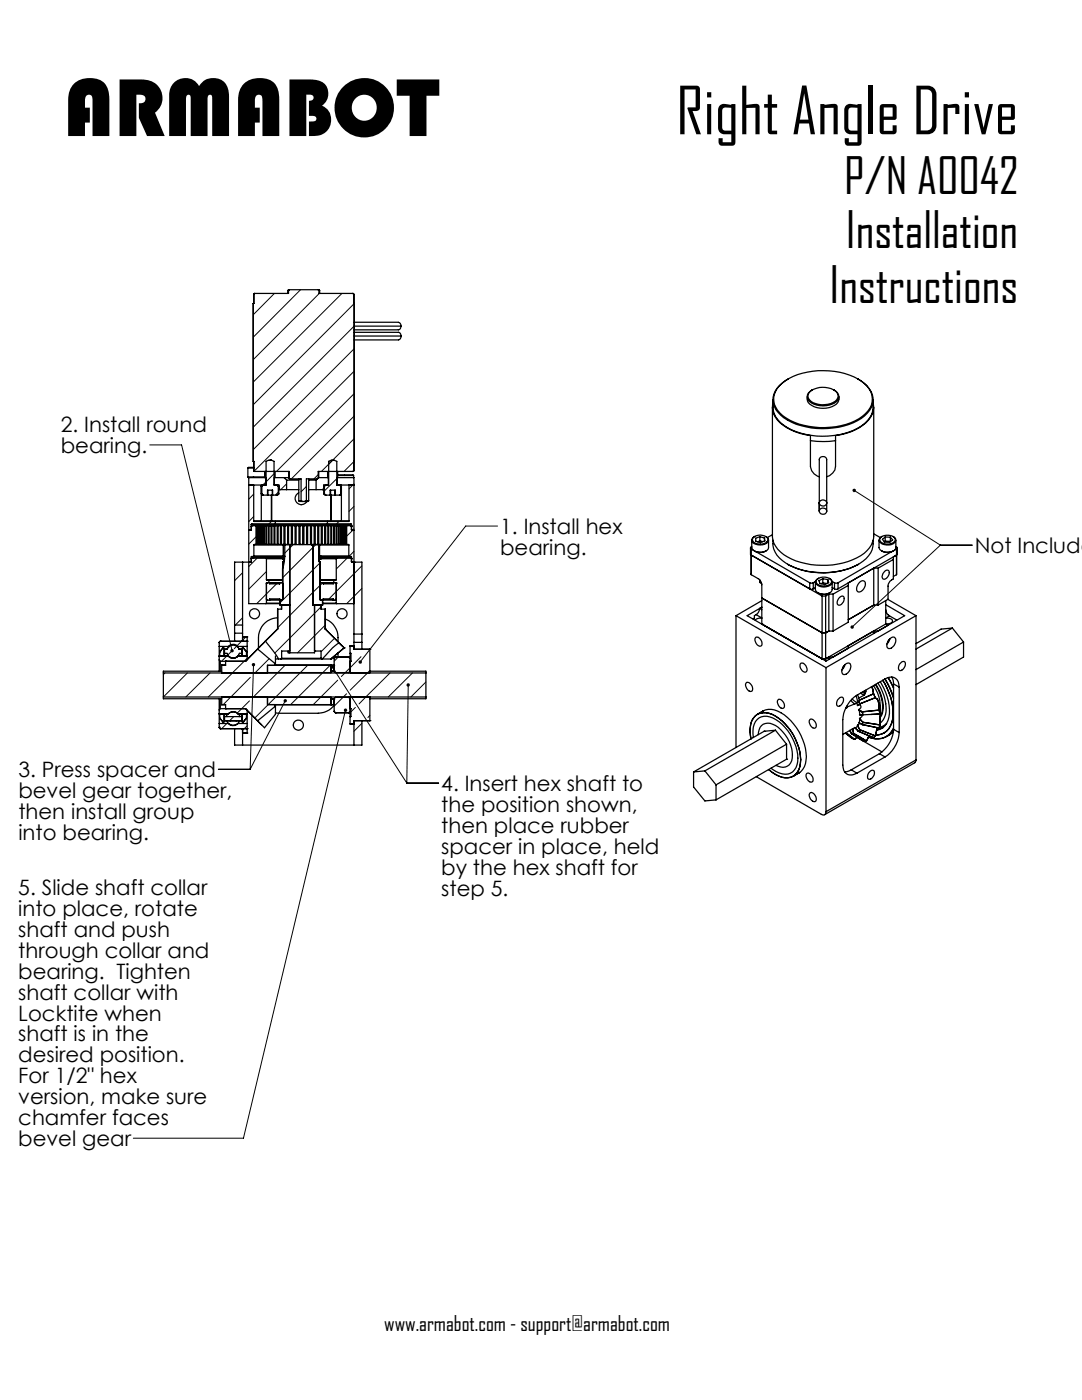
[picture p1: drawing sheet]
<svg xmlns="http://www.w3.org/2000/svg" width="216mm" height="279mm" viewBox="0 0 216 279" stroke-linecap="round" stroke-linejoin="round" font-family="sans-serif">
<g fill="none" stroke="#000" stroke-width=".2">
<path d="M54.8 58.6l-4.2 4.2M60 57.8l-9.4 9.5M63.7 58.6l-13.1 13.2M68.2 58.6l-17.6 17.6M70.7 60.6l-20.1 20.2M70.7 65.1l-20.1 20.1M70.7 69.6l-20.1 20.1M70.7 74.1l-20 19.9M70.7 78.6l-15.5 15.5M29.9 88.8h6.3l10.1 41.1-.9 .8M50.6 98.6l-1 1M53 96.2l-.6 .6"/>
<path d="M54.7 94.5l-1.6 1.7M55.5 98.2l-.6 .6M57.2 96.6l-1.2 1.1M61.1 97.1l-1 1M63.5 94.7l-.8 .9M67.2 95.5l-2.5 2.5M67.4 95.3l-.2 .2M70.6 92.1l-1.9 2M70.6 96.6l-1 1M70.7 92l-.1 .1M70.7 87.6l-6.6 6.5M70.7 83l-12.6 12.6"/>
<path d="M170.4 97.9l17.2 10.9M48.4 114.3l-1.6 1.6M50.6 103.1l-1 1M51.1 107.1l-1.5 1.5M51.3 111.4l-1.7 1.7M53.2 114.1l-3.6 3.5M54.2 104.1l-.5 .5M55.2 116.5l-4 4M58.5 108.7l-1.7 1.7M63 108.7l-6.6 6.6M63.8 112.4l-7.9 7.9M64.4 116.3l-9 9"/>
<path d="M67.6 104.1l-.5 .5M69.3 111.4l-2.2 2.2M70.6 101.1l-1 1M70.6 105.6l-1.4 1.4M70.6 110l-.9 1M72.2 112.9l-6.5 6.6M72.2 117.4l-3 3.1M99.3 105h-6.4l-21 27.1M187.6 108.8h6.4M187.6 108.8l-17.6 16.3M32.9 134.3l-.3 .3M37.4 134.3l-4.8 4.8"/>
<path d="M41.9 134.3l-4.8 4.8M45.2 131l-1 1M46 139.1l-1.4 1.5M47.2 129l-.5 .5M48.4 123.3l-1.4 1.4M49.1 127.1l-1.8 1.8M49.3 131.4l-7.7 7.7M49.8 139.9l-2.5 2.4M50 135.2l-3.9 3.9M50.6 132.6l-.7 20.9M53.7 131.4l-2.7 2.8M55 139.2l-4.2 4.1"/>
<path d="M55.4 134.3l-4.6 4.6M56.9 132.8l-1.5 1.4M56.9 139.9l-7 13.6M59.4 139.2l-1.4 1.4M59.9 134.3l-4.9 4.8M61.4 132.8l-1.5 1.4M64 139.2l-1.5 1.4M64.1 121.1l-9.3 9.3M64.3 134.3l-4.8 4.8M64.9 124.8l-5.5 5.5M65.9 132.8l-1.5 1.4M66.3 133.1l14.9 23.2"/>
<path d="M66.7 127.4l-2.6 2.7M67.4 135.7l-3.4 3.4M67.5 131.2l-.8 .8M68.4 139.2l-1.7 1.7M68.8 134.3l-.7 .7M69.1 138.5l-.6 .6M72 131.1l-3.1 3.1M72.2 126.4l-.1 .1M73.8 133.8l-3.9 3.9M77.8 134.3l-6.2 6.2M81.5 136.7l-.3 19.6M82.3 134.3l-4.8 4.8"/>
<path d="M85 136.1l-3 3M43.6 153.5h6.3M45.3 144.4l-1.1 1M46.6 143l-.8 .8M49.3 144.9l-.9 .8M68.9 141.7l-20.3 85.5h-22M70.9 141.2l-.9 .9M72.2 144.4l-1.6 1.5M73.8 142.8l-.4 .4M81.2 156.3h6.3"/>
</g>
<path d="M169.9 124.8l-.2 .5 .3-.2-.2 .3a.33 .33 0 0 0 .4 0 .33 .33 0 0 0 .1-.5 .33 .33 0 0 0-.4-.1zM170.1 97.7a.34 .34 0 0 0 .2 .5 .34 .34 0 0 0 .5-.4 .34 .34 0 0 0-.6-.2l.2 .3zM81.2 136.5a.34 .34 0 0 0 .1 .5 .34 .34 0 0 0 .5-.2 .34 .34 0 0 0-.3-.5v.4v-.4zM66 132.9a.35 .35 0 0 0 .2 .5 .35 .35 0 0 0 .4-.4 .35 .35 0 0 0-.5-.2l.2 .3zM68.7 141.6a.35 .35 0 0 0 .1 .5 .35 .35 0 0 0 .5-.3 .35 .35 0 0 0-.3-.4l-.1 .3 .1-.3zM50.3 132.4a.33 .33 0 0 0 .1 .5 .33 .33 0 0 0 .5-.1 .33 .33 0 0 0-.3-.5v.3v-.3zM56.7 139.6a.34 .34 0 0 0 0 .5 .34 .34 0 0 0 .5-.1 .34 .34 0 0 0-.1-.4l-.2 .3 .2-.3zM71.6 131.9l-.1 .3 .2 .2 .2-.3-.2 .3a.34 .34 0 0 0 .4-.1 .34 .34 0 0 0 0-.4 .34 .34 0 0 0-.5 0zM46.1 129.6a.34 .34 0 0 0-.1 .4 .34 .34 0 0 0 .4 .2l-.1-.3 .1 .3a.34 .34 0 0 0 .2-.5 .34 .34 0 0 0-.5-.1z" fill="#000"/>
<g fill="none" stroke="#000" stroke-width=".25">
<path d="M50.6 58.7l.1 1.9h-.2v31.5h.2v1.8M50.6 58.7v1.9M57.4 58h.2M57.4 58v.6M57.6 58v.6h-6.8l-.2 .1M57.7 57.8l-.1 .2M63.5 57.8l.3 .2M63.5 57.8h-5.9l-.2 .2M63.5 57.8l.1 .2M63.6 58h.2M63.6 58v.6h6.8M63.8 58v.6"/>
<path d="M70.4 58.6l.2 .1M70.6 58.7l.1 1.9M70.6 58.7h.1M70.6 58.7v1.9M70.7 60.6h.1M70.7 60.6l-.1 33.3M70.7 64.3h8.8M70.7 66.3h8.9l.3 .2 .1 .6M70.7 67.8h8.8M70.7 65.1h9.3M70.7 67.1h9.3M79.5 64.3l.4 .3 .1 .5"/>
<path d="M80 65.1l-.1 .4-.4 .3h-8.8M80 67.1l-.1 .5-.4 .2M154.2 79.8a5.1 5.1 0 0 0 3 5.6 15.4 15.4 0 0 0 14.7-.4 5 5 0 0 0 2.3-5.2M155.5 77a11.9 11.9 0 0 1 8.9-3 11.8 11.8 0 0 1 8.7 3.2 3.9 3.9 0 0 1-1 5.9 14.8 14.8 0 0 1-12.7 1.5 7.1 7.1 0 0 1-4.9-3.9 3.7 3.7 0 0 1 1-3.7zM157.3 75.6a4.8 4.8 0 0 0-3 4.9 6.7 6.7 0 0 0 4.6 4.2 15.8 15.8 0 0 0 13-1.2 4.2 4.2 0 0 0 2.2-4.8 5.6 5.6 0 0 0-2.9-3.1M161.1 79.2a1.72 1.72 0 0 0 1.4 2 4.5 4.5 0 0 0 4.6-.8l.2-.4 .1-.8M161.6 78.1a4.3 4.3 0 0 1 5.4 .3 1.34 1.34 0 0 1-.8 1.9 4.3 4.3 0 0 1-4.6-.5 1.1 1.1 0 0 1 0-1.7zM162.1 77.8a1.38 1.38 0 0 0-1 1.3 1.38 1.38 0 0 0 .9 1.4 4.5 4.5 0 0 0 5.1-.6 1.36 1.36 0 0 0-.7-2.1M49.5 95.2h3.3M49.5 93.4h1.1M49.5 95.2l.1 .1M49.5 93.4v1.8"/>
<path d="M49.6 95.3v25.2h3.5M49.6 95.3h3.4v1.5M50.6 93.3h-1l-.1 .1M50.6 93.9l.2 .2M50.6 92.1v1.8M50.6 96.8v7.2M50.6 93.9h.1M50.7 93.9l.1 .2M50.8 94.1h6.9v1.3M52.1 96.8v7.2M52.2 98.6h-.1l.4 .2M52.2 97.1v1.5"/>
<path d="M52.2 98.6l.3 .2M52.4 96.8l-.3 .3h.1M52.5 98.8h2.7M52.5 96.8l-.3 .3M52.8 94.1v1.1M52.8 95.2l-.1 .1M52.9 94.1v1.2M53.4 98.8v-1h1v1M53.4 97.8v1M54 91.8l.7 .3v4.7h1v.7M54.2 91.8h-.5l-.6 .3v4.7h-3.5M54.2 98.8v5.2"/>
<path d="M54.3 97.8v1M54.9 94.1v1.2M55.2 96.8l.3 .3M55.4 96.8l.2 .3M55.5 98.6h.1M55.5 97.1h.1M55.5 97.1v1.5M55.5 98.6l-.3 .2M55.6 97.7h.3M55.6 98.6l-.4 .2M55.6 97.1v1.5M55.6 97.5h.1"/>
<path d="M55.7 97.5l.2 .2M55.9 97.7h1.3M56.7 95.3h.9M56.7 95.3h-1.9v1.5M56.7 95.3l.5 .5M57.2 95.8h2.4M57.2 97.7h2.4M57.2 95.8v1.9M57.6 95.4h.1M57.6 95.4l.3 .2M57.6 94.1v1.3M57.7 95.4l.2 .2"/>
<path d="M57.9 95.6h2.2v4.3M59.6 99.9h.5M59.6 99.9l.2 .2h.7M59.6 98.4a1.24 1.24 0 0 0-.4 1.9 1.24 1.24 0 0 0 2-.2M59.6 95.6v4.3M60.1 99.9l.4 .2M61.1 99.9l-.4 .2M61.1 99.9h.5M61.6 99.9l-.1 .2h-.8M61.6 95.8h1.5M61.6 97.7h1.5M61.6 95.6v4.3"/>
<path d="M63.1 95.8l.5-.5h1.9v1.5M63.1 95.8v1.9M63.1 97.7h1.2M63.6 94.1v1.2M64.3 97.7h.3M64.6 97.5l-.3 .2M64.6 97.5h.1M64.6 98.6l.4 .2M64.6 98.6h.1M64.6 97.1h.1M64.6 97.1v1.5M64.7 97.1v1.5"/>
<path d="M64.7 98.6l.3 .2M64.9 96.8l-.3 .3M65 96.8l-.3 .3M65.4 94.1v1.2M65.9 98.8v-1h1v1M66 97.8v1M66 98.8v5.2M66.1 98.8v5.2M66.6 91.8l.6 .3v4.7h3.4M66.7 91.8h-.5l-.6 .3v4.7h-1v.7M66.8 97.8v1M67.2 96.8v-1.5h3.4v31.2"/>
<path d="M67.4 94.9h3.2M67.4 94.8h3l.2 .1M67.4 94.1v1.2M67.8 96.8l.2 .3M67.9 96.8l.2 .3h-.1M68 98.6h.1l-.2 .2h-2.9M68 97.1v1.5M68 98.6l-.2 .2M68.1 96.8v7.2M69.6 96.8v7.2M70.6 94.9v.4M70.6 93.9l-.2 .2h-6.9v1.3l-.2 .2h-2.2v4.3"/>
<path d="M70.6 92.1v1.8M154.1 81.3v25.7a5.4 5.4 0 0 0 3.8 4.5 15.5 15.5 0 0 0 14.5-1.1 4.5 4.5 0 0 0 1.9-3.4v-25.7M154.2 80.5a4.1 4.1 0 0 0 2.1 4.4 11.7 11.7 0 0 0 5.4 2v1M161.7 87.9a17.8 17.8 0 0 0 5 0M161.7 87.9v5.2a2.32 2.32 0 0 0 1.8 2M163.7 99.9a.72 .72 0 0 1 .9-.1 .72 .72 0 0 1 .3 .8 .7 .7 0 0 1-1 .3 .7 .7 0 0 1-.2-1zM166.7 87.9v5.2a2.35 2.35 0 0 1-1.7 2M174.2 80.5a4.2 4.2 0 0 1-2 4.4 11.3 11.3 0 0 1-5.5 2v1M48.4 112.2v12.5M50.1 105.7l-.1 .1M50.1 111.2h6.3M50.1 104.7h20"/>
<path d="M50.1 112.1h.1M50.1 104.7v1l-.1 .1M50.1 111.2v.9M50.1 112.1l-.1 .1M50.2 105l-.1 .8h-.5M50.2 112.1l-.1 .1h-3.3v12.5M50.2 111.5v.6M50.2 104.9h.1M50.2 111.4h.1M50.2 104.9v.1M50.2 111.4v.1M50.2 104.9h.9"/>
<path d="M50.2 111.4h2.9M50.6 111.1l-.5 .1M50.6 111.1h5.8M50.6 104l.1 .1h4.2M50.6 104h1.5M50.7 111h5.9M50.7 108.8h5.9M50.7 108.8v2.2M50.7 111l-.1 .1M51.1 108.7l-.4 .1M51.1 104.9h.2v3.8h-.2M51.1 104.9v3.8"/>
<path d="M51.4 104.9v3.8M51.5 104.9h.1M51.5 108.7h.1M51.5 104.9v3.8M51.6 108.7h.1M51.6 104.9h.1M51.7 104.9v3.8M51.8 108.7h.2M51.8 104.9h.2M52 104.9v3.8M52.1 108.7h.1M52.1 104.9h.1"/>
<path d="M52.1 104v.1M52.1 104h2.1M52.2 104.9h.2v3.8h-.2M52.2 104.9v3.8M52.4 108.7h.2M52.4 104.9h.2M52.6 104.9h.1v3.8h-.1M52.6 104.9v3.8M52.8 104.9h.3M52.8 108.7h.3M53.1 104.9h.1v3.8h-.1M53.1 111.4h3.3"/>
<path d="M53.1 104.9v3.8M53.1 111.4l.1 .1M53.2 119.6l.2 .2M53.2 119.5l.1 .3h.5M53.2 115.7l.5 .1M53.2 111.5h3.2M53.2 115.7h3.2M53.2 111.5v4.2M53.2 116.4v4M53.2 116.4h.1M53.3 104.9h.3M53.3 108.7h.3"/>
<path d="M53.4 116.3l-.2 .1M53.4 116.3l-.2 .2M53.6 104.9h.1v3.8h-.1M53.6 104.9v3.8M53.7 115.8h2.7M53.7 115.8v.5M53.8 104.9h.3M53.8 108.7h.3M53.8 119.8h2M53.8 116.3h2M53.8 116.3l-.6 .1M53.8 119.8v-.3h2v.3"/>
<path d="M53.8 116.3v.2h2v-.2M54.1 104.9h.2v3.8h-.2M54.1 104.9v3.8M54.2 104v.1M54.2 104h.1M54.2 104l.1 .1M54.2 104h11.8M54.3 104.9h.4M54.3 108.7h.4M54.7 104.9h.2v3.8h-.2M54.7 104.9v3.8M54.9 104.9h.4"/>
<path d="M54.9 108.7h.4M54.9 104.6h-4.7l-.1 .1M54.9 104.1h10.4M54.9 104.6h10.4M54.9 104.1v.5M55.3 104.9h.2M55.3 108.7h.2M55.3 104.9v3.8M55.5 104.9h.5M55.5 108.7h.5M55.5 104.9v3.8M55.8 116.3h.4l.2 .2"/>
<path d="M55.8 119.8h.1M55.8 116.3v.2M55.8 119.5v.3M55.8 119.8h.5M55.9 119.8v1h1.9M55.9 119.8v1M56 104.9h.2M56 108.7h.2M56 104.9v3.8M56.1 116.3h.3M56.2 104.9h.5M56.2 108.7h.5"/>
<path d="M56.2 104.9v3.8M56.4 119.7l-.1 .1M56.4 112.6v3.8M56.4 112.6v.7M56.4 111h.1M56.4 111.5h.1M56.4 111v.5M56.4 111.5h.2M56.4 111h.2M56.4 119.5l-.2 .3M56.4 113.3v6.3M56.5 112.1l-.1 .5"/>
<path d="M56.6 111v.5M56.6 111h.2M56.6 108.8h.1M56.6 108.7v.1zM56.6 111.5v.1M56.6 108.8v2.2M56.6 112v.1M56.6 112h.1M56.6 111.6h.1M56.6 111.6v.4M56.6 112.1h-.2v.5M56.6 111.6l.1 .4"/>
<path d="M56.7 112l-.1 .1M56.7 104.9h.2M56.7 108.7h.2M56.7 104.9v3.8M56.8 111l-.4 2.3M56.8 108.7l-.2 .1M56.8 108.7h1M56.8 108.7v2.3M56.9 104.9h.5M56.9 108.7h.5M56.9 104.9v3.8M57.4 104.9h.2"/>
<path d="M57.4 108.7h.2M57.4 104.9v3.8M57.6 104.9h.5M57.6 108.7h.4M57.6 104.9v3.8M57.8 108.7h.2M57.8 108.7v21.6M58.1 108.7h.1M58.1 108.7l-.3 .3M58.1 104.9h.2M58.1 108.7h.2M58.1 104.9v3.8"/>
<path d="M58.3 104.9h.6M58.3 108.7h.6M58.3 104.9v3.8M58.9 104.9h.2M58.9 104.9v3.8M59.1 104.9v3.8h-.2M59.1 104.9h.6M59.7 104.9h.2M59.7 104.9v3.8h.2M59.9 104.9h.5M59.9 108.7h.5M59.9 104.9v3.8"/>
<path d="M60.4 104.9h.2M60.4 104.9v3.8M60.5 100.1h.2M60.6 104.9h.6M60.6 104.9v3.8h-.2M61.2 104.9h.2M61.2 104.9v3.8h.2v-3.8M61.4 104.9h.5M61.9 104.9h.3M61.9 104.9v3.8h.3v-3.8M62.2 104.9h.5M62.2 108.7l.2 .2"/>
<path d="M62.2 108.7h-4.2l-.2 .2M62.2 108.7l.2 .3M62.3 108.7h.1M62.3 108.7h.4M62.4 108.7v12.1h1.9M62.4 108.7h1.2M62.7 104.9h.2M62.7 108.7h.2M62.7 104.9v3.8M62.9 104.9h.5M62.9 108.7h.5M62.9 104.9v3.8"/>
<path d="M63.4 104.9h.2M63.4 104.9v3.8h.2M63.6 108.7h.1M63.6 111v.6M63.6 112l.3 .1M63.6 108.7l.1 .1M63.6 111.6h.1M63.6 112h.1M63.6 104.9h.5M63.6 108.7h.5M63.6 104.9v3.8M63.6 108.7v2.3"/>
<path d="M63.6 111.6v.4M63.6 111h.3M63.7 112v.1M63.7 111.6v.4M63.7 112.1l.1 .4M63.7 108.8v2.8M63.7 108.8h.1M63.7 111h5.9M63.7 108.8h5.9M63.7 108.8v2.2M63.8 112.5l.1 .1M63.9 112.1v7.6l.6 .1"/>
<path d="M63.9 112.6v1.4v-1.4M63.9 111h.1M63.9 111.5h.1M63.9 111.1h5.8M63.9 119.5l.2 .3M63.9 111v.5M63.9 112.1v.5M63.9 111.5l-.3 .1M63.9 119.7l.1 .1M63.9 116.3h.2M63.9 111.5h3.2M63.9 111.4h3.3"/>
<path d="M63.9 115.8h2.7M63.9 111.2h6.2M63.9 115.7h3.2M63.9 113.9v2.5M64.1 104.9h.2M64.1 108.7h.2M64.1 104.9v3.8M64.3 104.9h.5M64.3 108.7h.5M64.3 104.9v3.8M64.3 119.8v1M64.4 119.8l-.1 1"/>
<path d="M64.5 116.3h-.5l-.1 .2M64.5 116.3h.1M64.5 116.3v.2h2v-.2M64.5 119.8v-.3h2v.3M64.5 119.8h2M64.5 116.3h2M64.8 104.9h.2M64.8 108.7h.2M64.8 104.9v3.8M65 104.9h.4M65 108.7h.4M65 104.9v3.8"/>
<path d="M65.3 104.6h4.8v.1M65.3 104.1v.5M65.6 104.9h.3M65.6 108.7h.3M65.6 104.9h-.2v3.8h.2M65.6 104.9v3.8M66 104v.1M66 104h.1M66.1 104v.1M66.1 104h2M66.2 104.9h.3M66.2 108.7h.3"/>
<path d="M66.2 104.9h-.2v3.8h.2M66.2 104.9v3.8M66.5 116.3l.6 .1M66.6 115.8v.5M66.7 104.9h.3M66.7 108.7h.3M66.7 104.9h-.1v3.8h.1M66.7 104.9v3.8M66.9 116.3h.2v.2M66.9 116.3l.2 .1M67.1 119.6l-.2 .2M67.1 119.5l-.1 .3h-.5"/>
<path d="M67.1 115.7l-.5 .1M67.1 116.4h.1M67.1 111.5v4.2M67.1 116.4v4M67.2 104.9h.3M67.2 108.7h.3M67.2 104.9h-.1v3.8h.1M67.2 104.9v3.8M67.2 111.4l-.1 .1M67.2 111.4h2.8M67.6 104.9h.2M67.6 104.9h-.1v3.8h.1"/>
<path d="M67.6 108.7h.2M67.6 104.9v3.8M68 104.9h.2M68 104.9h-.1v3.8h.1M68 108.7h.2M68 104.9v3.8M68.1 104v.1M68.1 104h1.5M68.3 104.9h.1M68.3 104.9h-.1v3.8h.1M68.3 108.7h.1M68.3 104.9v3.8"/>
<path d="M68.6 104.9h.1M68.6 104.9v3.8M68.6 108.7h.1M68.8 104.9v3.8M68.9 104.9v3.8M69.2 108.7l.4 .1M69.2 104.9h-.3v3.8h.3M69.2 104.9h.8M69.2 104.9v3.8M69.6 108.8v2.2M69.6 111l.1 .1M69.6 104v.1h-4.3"/>
<path d="M69.7 111.1l.4 .1M70 104.9h.1M70 111.4h.1M70 104.9l.1 .1M70 111.4l.1 .1M70.1 105.7l.1 .1M70.1 105.7l.5 .1M70.1 105h.1M70.1 112.1l.1 .1h2v14.3M70.1 111.5h.1M70.1 112.1h.1M70.1 104.7v1"/>
<path d="M70.1 111.2v.9M70.1 112.1l.1 .1M70.1 105.7l.2 .1M70.6 112.2h.1M149.8 109.4v1.3l14.2 8.3M149.9 114.7l1.4 .8a1.62 1.62 0 0 1 .7 1.2v7.8M149.9 114.5v.2M149.9 109.6v5.1M149.9 109.6l.4 .2M150 109.1a.26 .26 0 0 0-.2 .2 .26 .26 0 0 0 .1 .3M150 107.8v1.5a1.79 1.79 0 0 0 2.4 .8 1.05 1.05 0 0 0 1-.8v-1.5M150.3 107.3a2.03 2.03 0 0 1 2.9 .3 1.33 1.33 0 0 1-1.6 1 1.04 1.04 0 0 1-1.1-.2 1.04 1.04 0 0 1-.2-1.1z"/>
<path d="M150.5 109.9a2.35 2.35 0 0 0 2.4 0M150.6 107.1a.79 .79 0 0 0-.6 .8 .79 .79 0 0 0 .8 .7 1.79 1.79 0 0 0 2.6-.9l-.1-.2-.5-.4M150.8 110.1l10.8 6.2M151.6 115.7v.5l.4 .3M151.6 107.1l-.8 .3v.6l.9 .3 .9-.3-.1-.6M151.6 107.1l.9 .3M151.6 108l-.4 .1M151.6 108l.6 .1M151.6 107.1v.9M152 119.3l12 7h.7l.7-.4M152 119.9l-5.1 3M152.5 107.4v.6"/>
<path d="M154.1 106.7l-1 .6M154.2 107.8a4.7 4.7 0 0 0 2.6 4.6 15.1 15.1 0 0 0 15.4-.4 4.5 4.5 0 0 0 2-4.2M157.2 112.6a15.4 15.4 0 0 0 14.1 0M161.6 116.3h.7M161.6 116.3v1.2l.2 .1 .5-.1M162.3 116.3v1.2M162.7 116.2v1.5a2.03 2.03 0 0 0 3 .5l.4-.5v-1.5M162.7 116l-.4 .3M162.7 117.3l-.4 .2M163.1 115.6a2.14 2.14 0 0 1 2.8 .2 1.01 1.01 0 0 1-1.3 1.1 1.47 1.47 0 0 1-1.8-.8zM163.2 118.3a2.36 2.36 0 0 0 2.4 0M163.3 115.4l-.1 .1a.7 .7 0 0 0-.5 .7 .7 .7 0 0 0 .5 .6 2.22 2.22 0 0 0 2.9-.5 .87 .87 0 0 0-.6-.9"/>
<path d="M163.5 102v-10.3a.76 .76 0 0 1 .7-.6 .76 .76 0 0 1 .8 .6v10.3M163.5 102a.75 .75 0 0 1 .7-.6 .75 .75 0 0 1 .8 .6M163.5 102a.76 .76 0 0 0 .7 .6 .76 .76 0 0 0 .8-.6M164 119h.7M164 119v12.5M164.2 115.5l-.8 .4 .2 .6 1 .2 .7-.4-.1-.6M164.2 115.5l1 .2M164.2 116.3l-.4 .2M164.2 116.3l.8 .2M164.2 115.5v.8M164.7 119v12.9M165.2 115.7v.6"/>
<path d="M165.4 118.6h.8M165.4 118.6l-.7 .4M165.4 118.6v7.3M166.1 116l.4 .3M166.1 117.3l.4 .2M166.2 118.6v7.3M166.5 116.3h.7M166.5 117.5l.3 .1 .4-.1M166.5 116.3v1.2M167.2 116.3v1.2M167.6 119.1l.5-.1h.2a1.17 1.17 0 0 1-1.1 1.7 1.17 1.17 0 0 1 .4-1.6zM169.3 116.8l-3.1 1.8"/>
<path d="M171.5 116.2a.64 .64 0 0 1 1.1 0 1.61 1.61 0 0 1-1.3 1.9 1.07 1.07 0 0 1 0-1.6zM174.3 113.4v7.4M174.3 106.5l1.3 .8M174.3 113.4h.9M174.3 113.4l-5 2.9v7.9l-3.1 1.7M175.2 113.4v7.4M175.4 107.8v1.5a1.9 1.9 0 0 0 2.6 .8 .88 .88 0 0 0 .8-.8v-1.5M175.8 107.2a2.25 2.25 0 0 1 2.8 .2 1.05 1.05 0 0 1-1.3 1.2h-.4a1.06 1.06 0 0 1-1.3-1.1zM175.9 109.9a2.31 2.31 0 0 0 2.4 0M176 107.1a.77 .77 0 0 0-.6 .8 .77 .77 0 0 0 .7 .7 1.96 1.96 0 0 0 2.7-.8l-.3-.5-.3-.2M176.6 113.9l.2-.1a.43 .43 0 0 1 .6 .5l-.1 .6a.7 .7 0 0 1-.5 .6 .7 .7 0 0 1-.7-.1 1.42 1.42 0 0 1 .5-1.5zM176.6 107.2l-.5 .4 .4 .6h1l.6-.5-.4-.5"/>
<path d="M176.6 107.2h1.1M176.6 108l-.1 .1M176.6 108l1.1 .1M176.6 107.2v.8M176.7 119.9v4.6M177.2 119.6l5.6 3.3M177.7 108.1h.1M177.7 107.2v.9M177.9 110.1l-10.7 6.2M178.3 111.7l-3.1 1.7M178.8 109.1l.2 .3-.1 .2M178.9 110.8l-.6 .4v4.3a1.65 1.65 0 0 0-1.1 1.5v2.6l-2 1.2"/>
<path d="M178.9 114.5v.2M178.9 109.6v5.1M178.9 109.6l-.4 .2M178.9 110.8l-11.7 6.7M178.9 114.7l-.6 .3M179 109.4v1.2l-.1 .2M32.6 134.3h52.4M32.6 139.1h52.4M43.7 131.7l.3 .3M43.7 131.7v2.2M43.7 139.5v2.2M43.7 129v1.9"/>
<path d="M43.7 130.9h1.8M43.7 129h.8v.3l-.6 .8M43.7 131h1.8M43.7 128.2v.8M43.7 130.9v.8M43.9 130.1h.1M43.9 130.1v.8M44 128l-.3 .2M44 139.5v1.9M44 132v1.9M44 128h.1M44 128l-.3 .3"/>
<path d="M44 128h5.3M44 132h5M44.2 139.1v1.6h.8M44.2 133.9h-11.6v5.6h11.6M44.2 132.8v1.5M44.8 130.4v.5M44.8 130.4h.5a1.28 1.28 0 0 0 1.2 .9 1.28 1.28 0 0 0 1.3-.9h.5M44.8 129.6h.5a1.26 1.26 0 0 1 1.2-.8 1.26 1.26 0 0 1 1.2 .8h.6M45 132h.1M45 132.7l-.8 .1M45 132v.8h-.8M45.4 129.5h-.6v.9"/>
<path d="M45.5 130.7l-.3 .2M45.5 130.9a1.36 1.36 0 0 0 2 0M45.5 131a1.34 1.34 0 0 0 2 0M45.5 129v.2M45.5 129a1.36 1.36 0 0 1 2 0M45.5 130.9v.1M45.5 129h-.8v1.9M46.8 124.7v1.7M46.8 126.4v1.6M46.8 124.7h1.6M46.8 126.4h1.6M47.5 129v.2"/>
<path d="M47.5 130.9h1.8M47.5 129h.9v1.9M47.5 130.9v.1M47.5 131h1.8M47.6 130.7l.2 .2M47.7 129.5h.6v.9M48.3 128h.1M48.3 130.4v.5M48.4 130.9h.1M48.4 127.8l-.1 .2M48.4 124.7v1.7M48.4 126.4v1.6"/>
<path d="M48.5 127.1h.1M48.5 127.1h.7M48.5 127.1h-.1M49 131.9v.1M49.2 130.1h.1M49.2 130.1v.8M49.2 127.1h.1M49.2 127.1l.1 1.9M49.3 128h.1M49.3 129v1.9M49.3 129h-.8v.3l.7 .8M49.3 130.9v.8"/>
<path d="M49.3 131.7l-.3 .3M51.4 129.5l3.6 3-.2 .3M51.4 129.5l-2.4 2.5M52.8 128.2l-1.4 1.3M52.9 128l-3.6 3.6M53 128l2.6 3.5h.5M53.1 120.5h2.8M53.2 120.4h2.7M53.2 120.4l-.1 .1M53.4 139.1v1.5h13.3v-.1a.88 .88 0 0 1 0-1h-.6M53.4 139.2h12.7v1.5M54.9 132.7h11.2v1.5h-12.7"/>
<path d="M55 130.9v1.5M55 131.5h.6M55.4 125.5l-2.4 2.5M55.4 123.3a4 4 0 0 0-3.8 3.9v2.1M55.4 125.5h.1M55.4 121.6v3.9M56.1 131.5h8M56.2 120.8v.8M56.2 131.4h7.9M56.2 120.8v.8h-.8v3.9M56.2 131.4l-.1 .1M57.8 129.9h-1.6v1.5"/>
<path d="M62.8 129.9h.1M62.8 120.8v9.5h-5.3v-.4M62.8 129.9h1.3v1.5M64.1 131.4l.2 .1M64.1 120.8v.8h.8M64.1 120.8v.8M64.3 131.5h1.7M64.4 120.4h2.7M64.4 120.5h2.8M64.9 125.5h.1M64.9 121.6h.1M64.9 125.5l3.8 3.8"/>
<path d="M64.9 121.6v3.9M64.9 123.5a4.2 4.2 0 0 1 2.6 4.6M66 131.5h.1M66.1 133.9h.6v-.1a.88 .88 0 0 1 0-1h-13.3v1.5M66.1 132.8h.6M66.1 139.5h.6M66.1 133.9h.6M66.6 133.3l.1 .3M66.7 139.8l-.1 .3M66.7 139.5v2.5l.2 .2M66.7 131.4v2.5M66.7 133.9l.3 .3h2.6l.2-.3"/>
<path d="M66.7 139.5l.3-.3h2.6l.2 .3M66.9 131.1h2.7M66.9 131.1l-.2 .3M66.9 131.1v.1M67.1 120.4l.1 .1M67.2 120.5h3.4M67.5 130.3v.8M68.7 129.3h.1M68.7 129.3l-1-1-1.3 1-2.1 2.2M68.7 129.3l-2.7 2.2M69.6 131.1l.2 .3M69.6 131.1v.1"/>
<path d="M69.8 130.4v3.9M69.8 131.9h.2M69.8 139.1v2.9M69.8 128.9h.8M69.8 130.4h.2v1.6h-.2M70.6 126.5v1.7M70.6 128.9h-.8v1.5M70.6 128.2v1.4h3.2M70.6 126.5h1.6M70.6 128.2h1.6M72.2 126.5v1.7M72.2 128.2v1.4"/>
<path d="M73.8 129.6h.1M73.8 129.6v4.7M73.8 139.1v4.7M73.8 133.9h11.2v5.6h-11.2M146.9 122.9l17.9 10.3M146.9 122.9v26.3M148.9 136.3l.1-.1a1.29 1.29 0 0 1 1.1 1.7 .87 .87 0 0 1-1.2-.8l-.1-.3zM150.7 127.3l.2-.2a1.29 1.29 0 0 1 1.1 1.7 .87 .87 0 0 1-1.3-.7l-.1-.3zM150.9 122.7l-.4 .2v.5l-.3 .1M150.9 122.7l1.1 .6M151.6 121.4a1.6 1.6 0 0 1-.7 1.3M151.6 121.4l.4 .3"/>
<path d="M151.9 124.5h.1M152 123.4h-.8l-.5 .4M152 124.5h.1M155.4 139.6a1.17 1.17 0 0 1 .9 1.8 1.17 1.17 0 0 1-.9-1.8zM159.7 132.5a.83 .83 0 0 1 1.2 .7 .61 .61 0 0 1-.3 1 1.41 1.41 0 0 1-.9-1.7zM164 131.5h.7M164 131.5h.1M164.8 133.2v28.8M165.4 131.1v.5M165.4 125.9h.8M165.4 131.1h.8M165.4 131.1l-.7 .4"/>
<path d="M167.6 139.2l.5-.1a1.14 1.14 0 0 1-1 1.8 1.17 1.17 0 0 1 .5-1.7zM168.3 132.9l-.2 .4M168.6 132.6a.66 .66 0 0 1 .9-.2 .66 .66 0 0 1 .2 .9l-.1 .4a1.13 1.13 0 0 1-1.5 .8 1.64 1.64 0 0 1 .5-1.9zM168.6 132.6l-.6 1.1M169.8 139.8l.8 .7M170.8 138.9l.4 1.2-.6 .4M171.1 138.7l.4 1.1-.4 .4-1.1-.7M171.3 140l.3 .5M171.5 139.7l2.8-1.2zM171.7 138.3l.7 .4M172.4 138.7l-1.1 .6M172.5 137.9l.2 .4-.3 .4"/>
<path d="M172.7 137.8l.1 .2-.2 .4-.6-.3M173.9 137.1l.3 .6 .1 .8M174.3 138.5l.4 .7M174.3 136.8a8.2 8.2 0 0 1 1.3 5.7M174.3 125.9v.5M174.3 120.8l-5 2.9M174.3 125.9l-5 3v.5M174.3 120.8h.9M174.7 139.2a1.28 1.28 0 0 1 .6 1.4l.1 1.1M174.7 139.2l-3.1 1.3M174.7 136.6a6.7 6.7 0 0 1 .9 6.4M174.8 136.6a7.3 7.3 0 0 1 1.1 6.1l-.3 .5"/>
<path d="M175.2 136.3a9.2 9.2 0 0 1 1.5 6.3 2.94 2.94 0 0 1-1.1 1.7M175.6 136.1a9.7 9.7 0 0 1 1.6 7.7 2.71 2.71 0 0 1-2.3 1.9M176.1 135.8l.9 1.5a11.4 11.4 0 0 1 1.1 3.7M176.1 135.7l.9 1.6a11.4 11.4 0 0 1 1.1 3.7M176.6 135.5l1 1.9 .7 1.9M176.6 135.5l1 1.9 .7 1.7M176.7 123.4h.5a.69 .69 0 0 1 .8 .7l-.4 .3-.9 .1M176.7 121.7a1.52 1.52 0 0 0 .8 1.2M176.7 120.7l3.8 2.2-15.7 9-15.7-9 2.9-1.7-.4 .2M176.7 124.5l-12 7M176.7 124.5l.5 .3-2 1.1h-.9M177.2 135.2l1.1 2.1-1.1-2.1"/>
<path d="M177.2 122.7l.2 .2M177.3 127.7l-.2 .4M177.5 122.9l1.4 .9M177.5 122.9l-.8 .4M177.6 127.5a.64 .64 0 0 1 1.1 0 1.62 1.62 0 0 1-1.4 1.9 1.1 1.1 0 0 1 0-1.6zM177.6 127.5l-.6 1M177.9 135.1l.4 .8v.6M178.3 136.5l1.1 .6M178.3 136.5v9.1M179.4 137.1a1.73 1.73 0 0 0-.8-1.8 1.73 1.73 0 0 0-2 .2l-5.6 3.2a6.3 6.3 0 0 0-2.8 4.9v9.1a1.73 1.73 0 0 0 .8 1.8 1.73 1.73 0 0 0 2-.2M179.4 137.1v9.1M180 132.1l.4-.1a1.14 1.14 0 0 1-.9 1.8 1.17 1.17 0 0 1 .5-1.7z"/>
<path d="M182.8 122.9l-18 10.3M182.8 122.9v28.8M190 125.3l-7.2 4.2M190 125.3l2.3 2.8M190 125.3l-2.2 .3-5 2.8M192.3 128.1l-9.5 5.5M192.3 128.1v3l-9.5 5.5M43.7 145.2l.3 .2M43.7 145.1h.1M43.7 145.1l.3 .3M43.7 142.5v1.9M43.7 142.5h1.8"/>
<path d="M43.7 144.4v.7M43.9 142.5h.1M43.9 142.5v.8l.6 .8M44 141.4l-.3 .3v.8M44 145.4h.1M44 145.4h5.3M44 141.4h5M44.2 140.6h.8v.8M44.5 144.1v.3h-.8M44.7 142.5v1.9h.8a1.34 1.34 0 0 0 2 0h.9v-1.9M44.7 142.5h.1M44.8 143v.9h3.5v-.9"/>
<path d="M44.8 142.5v.5M44.8 143.8h3.5M44.8 143h3.5M45 141.4h.1M45.2 143.9a1.38 1.38 0 0 0 1.3 .8 1.38 1.38 0 0 0 1.3-.8M45.4 142.5l-.2 .5h.1M45.5 142.5a1.36 1.36 0 0 1 2 0M45.5 142.5a1.38 1.38 0 0 1 2 0M47.5 142.5h1.8M47.5 142.5h.1M47.6 142.5l.2 .4-.1 .1M48.3 145.4h.1"/>
<path d="M48.3 145.4l.1 .2M48.3 142.5v.5M48.4 142.5h.1M48.4 146.3h.1M48.4 146.2l.1 .1M48.4 145.4v3.3M48.5 146.3h.1M48.5 146.3h.7M48.5 144.1v.3h.8M49 141.4l3.2 3.2M49 141.4v.1M49 141.4l2.4 2.5"/>
<path d="M49.2 142.5h.1M49.2 142.5v.8l-.7 .8M49.2 146.3h.1M49.3 145.4h.1M49.3 142.5v1.9M49.3 144.4l-.1 1.9M49.3 141.7v.8M49.3 146.2l-.1 .1M54.8 140.6l.2 .3M54.9 140.7h11.8M55 140.9v1.7l-2.2 2.6-1.4-1.3M55 140.9l-3.6 3"/>
<path d="M66.7 140.8l-.2 .2a4.2 4.2 0 0 1-3 1.3h-8.5M66.9 142.2h.1M66.9 142.2h2.7M69.6 142.2h.1M69.8 144.5h.1M69.8 142v1M69.8 142l-.2 .2M69.8 144.5h.8M69.8 141.5h.2M69.8 143v1.5M69.8 141.4h.2v1.6h-.2M72.2 143.8v4.9h-25.4v-3.3"/>
<path d="M73.8 143.8h.1M73.8 143.8h-3.2v4.9M138.4 154.1v3l2.3 2.7 2.2-.2M140.7 153.8l2.2 2.8M140.7 153.8l-2.3 .3M142.9 156.6v3M150.3 147.2a3.8 3.8 0 0 1 1.2-3.9 3.2 3.2 0 0 1 3.4 .4 9.8 9.8 0 0 1 4.3 8.3 2.52 2.52 0 0 1-3.7 2.3l-1.7-1M150.7 142.9a5 5 0 0 0-.8 4.6 5 5 0 0 1 .8-4.6 3.6 3.6 0 0 1 4.7 .4 10.9 10.9 0 0 1 4.3 9.1 2.85 2.85 0 0 1-4.3 2.5l-2-1.3a5.1 5.1 0 0 0 4.4 1.5 3.3 3.3 0 0 0 2-3.5 10.6 10.6 0 0 0-6.4-9.3 2.94 2.94 0 0 0-2.7 .6zM150.9 155l13 7.5a.56 .56 0 0 0 .6 .1 .56 .56 0 0 0 .3-.6M151.3 146.6a1.98 1.98 0 0 1 .8-1.9 1.98 1.98 0 0 1 2.1-.2 7 7 0 0 1 3.8 7.3 2.03 2.03 0 0 1-3.2 1M152.1 142a3.7 3.7 0 0 1 4.4 .7 10.9 10.9 0 0 1 4.3 9 3 3 0 0 1-1.6 2.6M152.4 141.8l-1.3 .8"/>
<path d="M152.5 145.9h.1M152.5 145.9l-14.1 8.2M154.7 145.7l2.3 2.8M154.7 145.7l-2.2 .2M154.7 145.7l-14 8.1M157 151.5h.1M157 148.5v3M157 148.5l-14.1 8.1M157 151.5l-14.1 8.1M159.6 154.2l-1.3 .7M160.9 154.4a.89 .89 0 0 1 1.3 .7 .62 .62 0 0 1-.4 1 1.36 1.36 0 0 1-.9-1.7zM161.6 143.7l.1-.2a1.17 1.17 0 0 1 .9 1.8 1.23 1.23 0 0 1-1-1.6z"/>
<path d="M161.6 158.3l.1-.1a1.17 1.17 0 0 1 .9 1.8 1.23 1.23 0 0 1-1-1.7zM168.7 146.3l1.2 1zM168.8 146.2l1.7 1.4zM169 140.9v.4l-.3 .1 .1-.1M169.6 145.8l.3 .6M169.9 153.6l-1 .4h-.4M169.9 153.6l1.1 .7M169.9 146.4l2.4 1.5M169.9 147.3l.6 .3M170.1 145.5l.2 .9M170.1 145.6h-.2M170.1 145.6l.2 .8"/>
<path d="M170.2 145.4l-.1 .2M170.3 146.4h-.4M170.3 146.4l2.6 1.5M170.6 145.2l.7 .7M170.6 140.5l-1.6 .6M170.6 145.2l-2.4 1.4M170.9 140.3l.2 .5M171 147.1l5 3M171 147.1l-.5 .5M171.1 144.7l.5 .9M171.1 144.8l-.4 .5 .6 .6M171.1 144.8l.5 .8"/>
<path d="M171.2 140.8l.4-.1a.47 .47 0 0 1 .2 .5 .47 .47 0 0 1-.4 .4v.1M171.3 145.9l3 1.3M171.3 141.6l.7 .5M171.4 141.7l.2 1h.6M171.4 141.7l.6 .4M171.5 143.4l.7 .7M171.5 142.7h.7M171.6 140.5l-.5 .3M171.6 145.6l-.3 .3M171.6 145.6l3.1 1.3M171.6 144.4l-.5 .4M171.6 143.5l-.2 .8 .6 .3"/>
<path d="M171.6 143.5l.6 .6M172 142.1l.2 .6M172 144.6l3.4 .7M172.1 142.7h-.3h.2v.1l-.4 .7M172.2 144.1l-.2 .5M172.2 144.1l3.4 .6M172.9 147.9h-.6M173.4 146.9l-.5 1M173.4 146.8l-.5 1.1M173.6 154a.49 .49 0 0 1 .4-.3 .49 .49 0 0 1 .5 .4 1.31 1.31 0 0 1-1.2 1.4 1.07 1.07 0 0 1 .3-1.5zM174.7 146.9l-.4 .3M175 145.2l-.3 1.7z"/>
<path d="M175.4 141.7l.2 .8M175.4 141.7l-3.4 .4M175.5 150.4l1.1 .7M175.5 150.4l-5.6 3.2M175.6 144.7l-.2 .6M175.6 142.5l-3.4 .2M175.6 142.5h.1M175.6 142.5l-1.8 .1M175.6 142.5v2.2M175.6 142.5v-.3v2.5M176.2 145.2l-1.2 .3M176.6 146.2l-.2 .1"/>
<path d="M176.6 151.1l-5.6 3.2M176.9 144.4l-.9 .6-.5 .2M178.1 141a5.5 5.5 0 0 1-1.2 4.9 3.1 3.1 0 0 1-2.2 .8M178.3 146l-.6 .5-.8 .5M178.3 145.6a6.3 6.3 0 0 1-2.8 4.8M178.3 145.3a3.7 3.7 0 0 1-5 1.8 3.7 3.7 0 0 0 5-1.6M178.3 145.6l1.1 .6M179.4 146.2a6.3 6.3 0 0 1-2.8 4.9M182.8 151.7l-.3 .5-18 10.4M182.8 151.7l-18 10.3"/>
<circle cx="50.8" cy="122.5" r="1"/>
<circle cx="68.2" cy="122.5" r="1"/>
<circle cx="59.5" cy="144.7" r="1"/>
</g>
<text font-size="16.9" x="12.7" y="27.1">ARMABOT</text>
<text font-size="12.7" x="135" y="26.8">Right Angle Drive</text>
<g font-size="9.9">
<text x="168.4" y="38.6">P/N A0042</text>
<text x="168.8" y="49.5">Installation</text>
<text x="165.5" y="60.4">Instructions</text>
</g>
<g font-size="4.2">
<text x="12.1" y="86.2">2. Install round</text>
<text x="12.1" y="90.3">bearing.</text>
<text x="99.8" y="106.5">1. Install hex</text>
<text x="99.8" y="110.7">bearing.</text>
<text x="194.5" y="110.4">Not Include</text>
<text x="3.7" y="155.1">3. Press spacer and</text>
<text x="3.7" y="159.2">bevel gear together,</text>
<text x="88" y="157.9">4. Insert hex shaft to</text>
<text x="3.7" y="163.4">then install group</text>
<text x="3.7" y="167.6">into bearing.</text>
<text x="88" y="162.1">the position shown,</text>
<text x="88" y="166.2">then place rubber</text>
<text x="88" y="170.4">spacer in place, held</text>
<text x="3.6" y="178.6">5. Slide shaft collar</text>
<text x="88" y="174.6">by the hex shaft for</text>
<text x="88" y="178.7">step 5.</text>
<text x="3.6" y="182.8">into place, rotate</text>
<text x="3.6" y="187">shaft and push</text>
<text x="3.6" y="191.1">through collar and</text>
<text x="3.6" y="195.3">bearing. Tighten</text>
<text x="3.6" y="199.5">shaft collar with</text>
<text x="3.6" y="203.7">Locktite when</text>
<text x="3.6" y="207.8">shaft is in the</text>
<text x="3.6" y="212">desired position.</text>
<text x="3.6" y="216.2">For 1/2&quot; hex</text>
<text x="3.6" y="220.4">version, make sure</text>
<text x="3.6" y="224.5">chamfer faces</text>
<text x="3.6" y="228.7">bevel gear</text>
<text x="76.7" y="265.7">www.armabot.com - support@armabot.com</text>
</g>
</svg>
